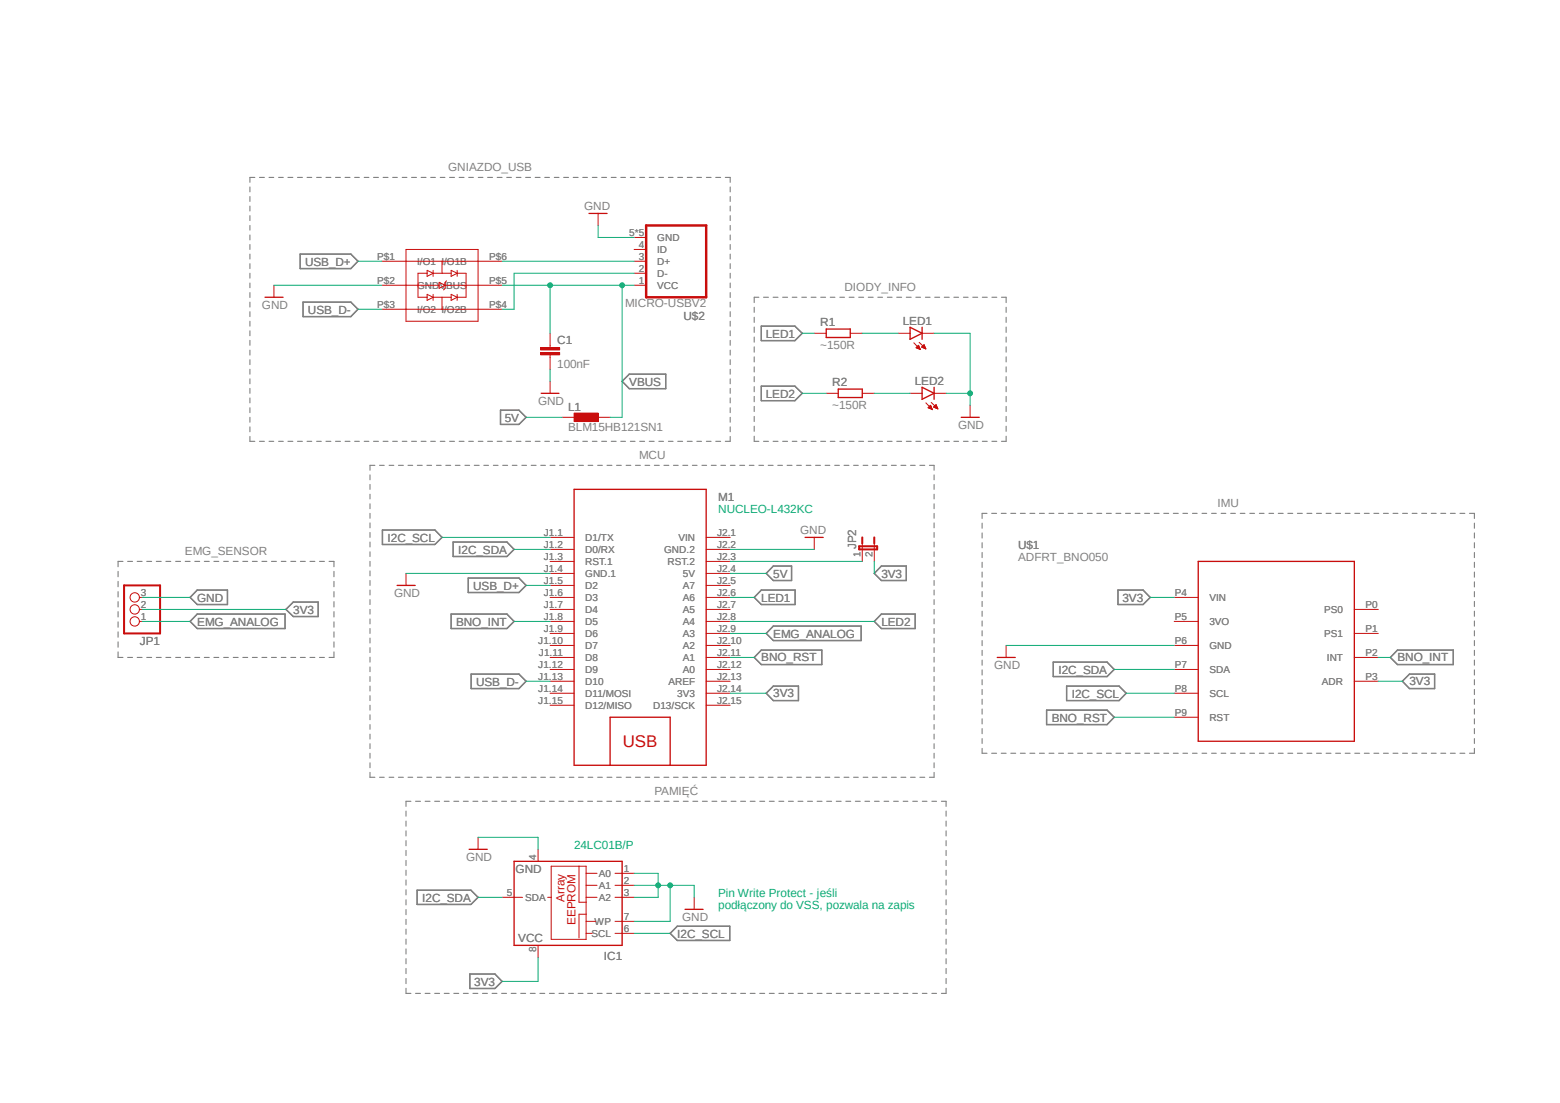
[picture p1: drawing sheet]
<svg xmlns="http://www.w3.org/2000/svg" width="297mm" height="210mm" viewBox="0 0 297 210" stroke-linecap="round" stroke-linejoin="round" font-family="sans-serif">
<path d="M22.4 29.2l260.6 160M283 29.2l-260.6 160" fill="none" stroke="#fff" stroke-width=".19"/>
<g fill="none" stroke="#808080" stroke-width=".21">
<path d="M47.6 35.6v.9M47.6 37.4v1M47.6 39.2v1M48.5 33.8h-.9v.9M49.4 33.8h.9M51.2 33.8h.9M53 33.8h.9M54.8 33.8h1M56.6 33.8h1M58.5 33.8h.9M60.3 33.8h.9M62.1 33.8h.9"/>
<path d="M63.9 33.8h.9M65.7 33.8h.9M67.5 33.8h.9M69.3 33.8h.9M71.1 33.8h1M72.9 33.8h1M74.8 33.8h.8M76.6 33.8h.9M78.4 33.8h.9M80.2 33.8h.9M82 33.8h.9M83.8 33.8h.9"/>
<path d="M85.6 33.8h.9M87.4 33.8h.9M89.2 33.8h.9M91.1 33.8h.8M92.8 33.8h1M94.7 33.8h.9M96.5 33.8h.9M98.3 33.8h.9M100.1 33.8h.9M101.9 33.8h.9M103.7 33.8h.9M105.5 33.8h.9"/>
<path d="M107.3 33.8h.9M109.1 33.8h1M111 33.8h.8M112.8 33.8h.9M114.6 33.8h.9M116.4 33.8h.9M118.2 33.8h.9M120 33.8h.9M121.8 33.8h.9M123.6 33.8h.9M125.4 33.8h.9M127.3 33.8h.8"/>
<path d="M129 33.8h1M130.9 33.8h.9M132.7 33.8h.9M134.5 33.8h.9M136.3 33.8h.9M138.1 33.8h.9v.9M139 35.6v.9M139 37.4v1M139 39.2v1M47.6 41.1v.9M47.6 42.9v.9M47.6 44.7v1"/>
<path d="M47.6 46.6v.9M47.6 48.4v.9M47.6 50.2v.9M47.6 52v1M47.6 53.9v.9M47.6 55.7v.9M47.6 57.5v1M47.6 59.4v.9M139 41.1v.9M139 42.9v.9M139 44.7v1M139 46.6v.9"/>
<path d="M139 48.4v.9M139 50.2v.9M139 52v1M139 53.9v.9M139 55.7v.9M139 57.5v1M139 59.4v.9M143.6 58.5v1M144.5 56.6h-.9v1M145.4 56.6h.9M147.2 56.6h.9M149 56.6h.9"/>
<path d="M150.8 56.6h.9M152.7 56.6h.8M154.4 56.6h1M156.3 56.6h.9M158.1 56.6h.9M159.9 56.6h.9M161.7 56.6h.9M163.5 56.6h.9M165.3 56.6h.9M167.1 56.6h.9M169 56.6h.8M170.7 56.6h1"/>
<path d="M172.6 56.6h.9M174.4 56.6h.9M176.2 56.6h.9M178 56.6h.9M179.8 56.6h.9M181.6 56.6h.9M183.4 56.6h.9M185.2 56.6h.9M187 56.6h1M188.8 56.6h1M190.7 56.6h.9v1M191.6 58.5v1"/>
<path d="M47.6 61.2v.9M47.6 63v.9M47.6 64.8v.9M47.6 66.7v.9M47.6 68.5v.9M47.6 70.3v.9M47.6 72.1v1M47.6 74v.9M47.6 75.8v.9M47.6 77.6v1M47.6 79.5v.9M139 61.2v.9"/>
<path d="M139 63v.9M139 64.8v.9M139 66.7v.9M139 68.5v.9M139 70.3v.9M139 72.1v1M139 74v.9M139 75.8v.9M139 77.6v1M139 79.5v.9M143.6 60.4v1M143.6 62.3v1"/>
<path d="M143.6 64.2v1M143.6 66v1.1M143.6 67.9v1M143.6 69.8v1M143.6 71.7v1M143.6 73.6v1M143.6 75.5v1M143.6 77.4v1M143.6 79.3v1M191.6 60.4v1M191.6 62.3v1M191.6 64.2v1"/>
<path d="M191.6 66v1.1M191.6 67.9v1M191.6 69.8v1M191.6 71.7v1M191.6 73.6v1M191.6 75.5v1M191.6 77.4v1M191.6 79.3v1M47.6 81.3v.9M47.6 83.1v.9h.9M49.4 84h.9M51.2 84h.9"/>
<path d="M53 84h.9M54.8 84h1M56.6 84h1M58.5 84h.9M60.3 84h.9M62.1 84h.9M63.9 84h.9M65.7 84h.9M67.5 84h.9M69.3 84h.9M70.4 90.4v1M70.4 92.2v1"/>
<path d="M70.4 94.1v.9M70.4 95.9v1M70.4 97.7v1M70.4 99.6v.9M71.1 84h1M71.4 88.6h-1v.9M72.3 88.6h.9M72.9 84h1M74.1 88.6h.9M74.8 84h.8M75.9 88.6h.9M76.6 84h.9"/>
<path d="M77.7 88.6h.9M78.4 84h.9M79.5 88.6h.9M80.2 84h.9M81.3 88.6h.9M82 84h.9M83.1 88.6h.9M83.8 84h.9M84.9 88.6h.9M85.6 84h.9M86.7 88.6h.9M87.4 84h.9"/>
<path d="M88.5 88.6h.9M89.2 84h.9M90.3 88.6h.9M91.1 84h.8M92.1 88.6h.9M92.8 84h1M93.9 88.6h.9M94.7 84h.9M95.7 88.6h.9M96.5 84h.9M97.5 88.6h.9M98.3 84h.9"/>
<path d="M99.4 88.6h.8M100.1 84h.9M101.1 88.6h1M101.9 84h.9M103 88.6h.8M103.7 84h.9M104.7 88.6h1M105.5 84h.9M106.6 88.6h.8M107.3 84h.9M108.4 88.6h.9M109.1 84h1"/>
<path d="M110.2 88.6h.9M111 84h.8M112 88.6h.9M112.8 84h.9M113.8 88.6h.9M114.6 84h.9M115.6 88.6h.9M116.4 84h.9M117.4 88.6h.9M118.2 84h.9M119.2 88.6h.9M120 84h.9"/>
<path d="M121 88.6h.9M121.8 84h.9M122.8 88.6h.9M123.6 84h.9M124.6 88.6h.9M125.4 84h.9M126.4 88.6h.9M127.3 84h.8M128.2 88.6h.9M129 84h1M130 88.6h.9M130.9 84h.9"/>
<path d="M131.8 88.6h.9M132.7 84h.9M133.6 88.6h.9M134.5 84h.9M135.4 88.6h1M136.3 84h.9M137.2 88.6h.9M139 81.3v.9M139 83.1v.9h-.9M139.1 88.6h.9M140.8 88.6h1M142.7 88.6h.9"/>
<path d="M143.6 83.1v.9h.9M143.6 81.2v.9M144.5 88.6h.9M145.4 84h.9M146.3 88.6h.9M147.2 84h.9M148.1 88.6h.9M149 84h.9M149.9 88.6h.9M150.8 84h.9M151.7 88.6h.9M152.7 84h.8"/>
<path d="M153.5 88.6h.9M154.4 84h1M155.3 88.6h.9M156.3 84h.9M157.1 88.6h.9M158.1 84h.9M158.9 88.6h.9M159.9 84h.9M160.7 88.6h.9M161.7 84h.9M162.5 88.6h.9M163.5 84h.9"/>
<path d="M164.3 88.6h.9M165.3 84h.9M166.1 88.6h.9M167.1 84h.9M167.9 88.6h.9M169 84h.8M169.7 88.6h.9M170.7 84h1M171.5 88.6h1M172.6 84h.9M173.4 88.6h.8M174.4 84h.9"/>
<path d="M175.1 88.6h1M176.2 84h.9M177 88.6h.8v.9M177.8 90.4v1M177.8 92.2v1M177.8 94.1v.9M177.8 95.9v1M177.8 97.7v1M177.8 99.6v.9M178 84h.9M179.8 84h.9M181.6 84h.9"/>
<path d="M183.4 84h.9M185.2 84h.9M187 99.6v1M187 84h1M187.9 97.7h-.9v1M188.8 97.7h.9M188.8 84h1M190.6 97.7h1M191.6 83.1v.9h-.9M191.6 81.2v.9M192.4 97.7h1M194.3 97.7h.9"/>
<path d="M196.1 97.7h.9M197.9 97.7h.9M199.7 97.7h1M201.5 97.7h1M203.4 97.7h.9M205.2 97.7h.9M207 97.7h.9M208.8 97.7h1M210.7 97.7h.9M212.5 97.7h.9M214.3 97.7h.9M216.1 97.7h.9"/>
<path d="M217.9 97.7h1M219.8 97.7h.9M221.6 97.7h.9M223.4 97.7h.9M225.2 97.7h.9M227 97.7h.9M228.9 97.7h.8M230.7 97.7h.9M232.5 97.7h.9M234.3 97.7h.9M236.1 97.7h.9M238 97.7h.8"/>
<path d="M239.8 97.7h.9M241.6 97.7h.9M243.4 97.7h.9M245.2 97.7h.9M247 97.7h.9M248.8 97.7h1M250.7 97.7h.9M252.5 97.7h.9M254.3 97.7h.9M256.1 97.7h.9M257.9 97.7h1M259.8 97.7h.9"/>
<path d="M261.6 97.7h.9M263.4 97.7h.9M265.2 97.7h.9M267 97.7h1M268.9 97.7h.9M270.7 97.7h.9M272.5 97.7h.9M274.3 97.7h1M276.1 97.7h1M278 97.7h.9M279.8 97.7h.9v1M280.7 99.6v1"/>
<path d="M22.5 108.8v1M22.5 110.7v1M22.5 112.6v1.1M22.5 114.6v1M22.5 116.5v1M22.5 118.4v1M23.4 106.9h-.9v1M24.3 106.9h.9M26.1 106.9h1M27.9 106.9h1M29.8 106.9h.9M31.6 106.9h.9"/>
<path d="M33.4 106.9h1M35.3 106.9h.9M37.1 106.9h.9M38.9 106.9h.9M40.7 106.9h1M42.6 106.9h.9M44.4 106.9h.9M46.2 106.9h1M48 106.9h1M49.9 106.9h.9M51.7 106.9h.9M53.6 106.9h.8"/>
<path d="M55.4 106.9h.9M57.2 106.9h.9M59 106.9h.9M60.8 106.9h1M62.7 106.9h.9v1M63.6 108.8v1M63.6 110.7v1M63.6 112.6v1.1M63.6 114.6v1M63.6 116.5v1M63.6 118.4v1M70.4 101.4v.9"/>
<path d="M70.4 103.2v.9M70.4 105.1v.9M70.4 106.9v.9M70.4 108.7v.9M70.4 110.5v1M70.4 112.4v.9M70.4 114.2v.9M70.4 116v.9M70.4 117.9v.9M70.4 119.7v.9M177.8 101.4v.9M177.8 103.2v.9"/>
<path d="M177.8 105.1v.9M177.8 106.9v.9M177.8 108.7v.9M177.8 110.5v1M177.8 112.4v.9M177.8 114.2v.9M177.8 116v.9M177.8 117.9v.9M177.8 119.7v.9M187 101.5v.9M187 103.3v1M187 105.2v1"/>
<path d="M187 107.1v.9M187 108.9v1M187 110.8v1M187 112.6v1M187 114.5v1M187 116.4v.9M187 118.2v1M280.7 101.5v.9M280.7 103.3v1M280.7 105.2v1M280.7 107.1v.9M280.7 108.9v1"/>
<path d="M280.7 110.8v1M280.7 112.6v1M280.7 114.5v1M280.7 116.4v.9M280.7 118.2v1M22.5 120.3v1M22.5 122.2v1M22.5 124.1v1.1h.9M24.3 125.2h.9M26.1 125.2h1M27.9 125.2h1M29.8 125.2h.9"/>
<path d="M31.6 125.2h.9M33.4 125.2h1M35.3 125.2h.9M37.1 125.2h.9M38.9 125.2h.9M40.7 125.2h1M42.6 125.2h.9M44.4 125.2h.9M46.2 125.2h1M48 125.2h1M49.9 125.2h.9M51.7 125.2h.9"/>
<path d="M53.6 125.2h.8M55.4 125.2h.9M57.2 125.2h.9M59 125.2h.9M60.8 125.2h1M63.6 120.3v1M63.6 122.2v1M63.6 124.1v1.1h-.9M70.4 121.5v.9M70.4 123.3v.9M70.4 125.1v1M70.4 127v.9"/>
<path d="M70.4 128.8v1M70.4 130.6v1M70.4 132.5v.9M70.4 134.3v.9M70.4 136.1v.9M70.4 138v.9M70.4 139.8v.9M177.8 121.5v.9M177.8 123.3v.9M177.8 125.1v1M177.8 127v.9M177.8 128.8v1"/>
<path d="M177.8 130.6v1M177.8 132.5v.9M177.8 134.3v.9M177.8 136.1v.9M177.8 138v.9M177.8 139.8v.9M187 120.1v1M187 122v.9M187 123.8v1M187 125.7v1M187 127.6v.9M187 129.4v1"/>
<path d="M187 131.3v.9M187 133.1v1M187 135v1M187 136.9v.9M187 138.7v1M280.7 120.1v1M280.7 122v.9M280.7 123.8v1M280.7 125.7v1M280.7 127.6v.9M280.7 129.4v1M280.7 131.3v.9"/>
<path d="M280.7 133.1v1M280.7 135v1M280.7 136.9v.9M280.7 138.7v1M70.4 141.6v.9M70.4 143.4v1M70.4 145.2v1M70.4 147.1v.9h1M72.3 148h.9M74.1 148h.9M75.9 148h.9M77.3 154.4v1"/>
<path d="M77.3 156.3v1M77.3 158.2v1M77.7 148h.9M78.2 152.6h-.9v.9M79.1 152.6h1M79.5 148h.9M80.9 152.6h1M81.3 148h.9M82.8 152.6h.9M83.1 148h.9M84.6 152.6h.9M84.9 148h.9"/>
<path d="M86.4 152.6h.9M86.7 148h.9M88.2 152.6h1M88.5 148h.9M90 152.6h1M90.3 148h.9M91.9 152.6h.9M92.1 148h.9M93.7 152.6h.9M93.9 148h.9M95.5 152.6h.9M95.7 148h.9"/>
<path d="M97.3 152.6h1M97.5 148h.9M99.1 152.6h1M99.4 148h.8M101 152.6h.9M101.1 148h1M102.8 152.6h.9M103 148h.8M104.6 152.6h.9M104.7 148h1M106.4 152.6h1M106.6 148h.8"/>
<path d="M108.2 152.6h1M108.4 148h.9M110.1 152.6h.9M110.2 148h.9M111.9 152.6h.9M112 148h.9M113.7 152.6h.9M113.8 148h.9M115.5 152.6h1M115.6 148h.9M117.3 152.6h1M117.4 148h.9"/>
<path d="M119.2 152.6h.9M119.2 148h.9M121 148h.9M121 152.6h.9M122.8 148h.9M122.8 152.6h.9M124.6 148h.9M124.6 152.6h1M126.4 148h.9M126.4 152.6h1M128.2 148h.9M128.3 152.6h.9"/>
<path d="M130 148h.9M130.1 152.6h.9M131.8 148h.9M131.9 152.6h.9M133.6 148h.9M133.7 152.6h1M135.4 148h1M135.6 152.6h.9M137.2 148h.9M137.4 152.6h.9M139.1 148h.9M139.2 152.6h.9"/>
<path d="M140.8 148h1M141 152.6h.9M142.7 148h.9M142.8 152.6h1M144.5 148h.9M144.7 152.6h.9M146.3 148h.9M146.5 152.6h.9M148.1 148h.9M148.3 152.6h.9M149.9 148h.9M150.1 152.6h.9"/>
<path d="M151.7 148h.9M151.9 152.6h1M153.5 148h.9M153.8 152.6h.9M155.3 148h.9M155.6 152.6h.9M157.1 148h.9M157.4 152.6h.9M158.9 148h.9M159.2 152.6h.9M160.7 148h.9M161 152.6h1"/>
<path d="M162.5 148h.9M162.9 152.6h.9M164.3 148h.9M164.7 152.6h.9M166.1 148h.9M166.5 152.6h.9M167.9 148h.9M168.3 152.6h.9M169.7 148h.9M170.1 152.6h.9M171.5 148h1M172 152.6h.8"/>
<path d="M173.4 148h.8M173.8 152.6h.9M175.1 148h1M175.6 152.6h.9M177.4 152.6h.9M177.8 141.6v.9M177.8 143.4v1M177.8 145.2v1M177.8 147.1v.9h-.8M179.2 152.6h.9v.9M180.1 154.4v1M180.1 156.3v1"/>
<path d="M180.1 158.2v1M187 140.6v1M187 142.5v.9h.9M188.8 143.4h.9M190.6 143.4h1M192.4 143.4h1M194.3 143.4h.9M196.1 143.4h.9M197.9 143.4h.9M199.7 143.4h1M201.5 143.4h1M203.4 143.4h.9"/>
<path d="M205.2 143.4h.9M207 143.4h.9M208.8 143.4h1M210.7 143.4h.9M212.5 143.4h.9M214.3 143.4h.9M216.1 143.4h.9M217.9 143.4h1M219.8 143.4h.9M221.6 143.4h.9M223.4 143.4h.9M225.2 143.4h.9"/>
<path d="M227 143.4h.9M228.9 143.4h.8M230.7 143.4h.9M232.5 143.4h.9M234.3 143.4h.9M236.1 143.4h.9M238 143.4h.8M239.8 143.4h.9M241.6 143.4h.9M243.4 143.4h.9M245.2 143.4h.9M247 143.4h.9"/>
<path d="M248.8 143.4h1M250.7 143.4h.9M252.5 143.4h.9M254.3 143.4h.9M256.1 143.4h.9M257.9 143.4h1M259.8 143.4h.9M261.6 143.4h.9M263.4 143.4h.9M265.2 143.4h.9M267 143.4h1M268.9 143.4h.9"/>
<path d="M270.7 143.4h.9M272.5 143.4h.9M274.3 143.4h1M276.1 143.4h1M278 143.4h.9M280.7 140.6v1M280.7 142.5v.9h-.9M77.3 160.1v.9M77.3 161.9v1M77.3 163.8v1M77.3 165.7v1M77.3 167.6v.9"/>
<path d="M77.3 169.4v1M77.3 171.3v1M77.3 173.2v1M77.3 175v1M77.3 176.9v1M77.3 178.8v1M180.1 160.1v.9M180.1 161.9v1M180.1 163.8v1M180.1 165.7v1M180.1 167.6v.9M180.1 169.4v1"/>
<path d="M180.1 171.3v1M180.1 173.2v1M180.1 175v1M180.1 176.9v1M180.1 178.8v1M77.3 180.7v1M77.3 182.5v1M77.3 184.4v1M77.3 186.3v1M77.3 188.2v.9h.9M79.1 189.1h1M80.9 189.1h1"/>
<path d="M82.8 189.1h.9M84.6 189.1h.9M86.4 189.1h.9M88.2 189.1h1M90 189.1h1M91.9 189.1h.9M93.7 189.1h.9M95.5 189.1h.9M97.3 189.1h1M99.1 189.1h1M101 189.1h.9M102.8 189.1h.9"/>
<path d="M104.6 189.1h.9M106.4 189.1h1M108.2 189.1h1M110.1 189.1h.9M111.9 189.1h.9M113.7 189.1h.9M115.5 189.1h1M117.3 189.1h1M119.2 189.1h.9M121 189.1h.9M122.8 189.1h.9M124.6 189.1h1"/>
<path d="M126.4 189.1h1M128.3 189.1h.9M130.1 189.1h.9M131.9 189.1h.9M133.7 189.1h1M135.6 189.1h.9M137.4 189.1h.9M139.2 189.1h.9M141 189.1h.9M142.8 189.1h1M144.7 189.1h.9M146.5 189.1h.9"/>
<path d="M148.3 189.1h.9M150.1 189.1h.9M151.9 189.1h1M153.8 189.1h.9M155.6 189.1h.9M157.4 189.1h.9M159.2 189.1h.9M161 189.1h1M162.9 189.1h.9M164.7 189.1h.9M166.5 189.1h.9M168.3 189.1h.9"/>
<path d="M170.1 189.1h.9M172 189.1h.8M173.8 189.1h.9M175.6 189.1h.9M177.4 189.1h.9M180.1 180.7v1M180.1 182.5v1M180.1 184.4v1M180.1 186.3v1M180.1 188.2v.9h-.9"/>
</g>
<g fill="none" stroke="#808080" stroke-width=".25">
<path d="M57.1 48.4h9.7l1.4 1.3-1.4 1.4h-9.7zM57.7 57.5h9.1l1.4 1.4-1.4 1.4h-9.1zM95.3 78.1h3.5l1.4 1.4-1.4 1.3h-3.5zM118.4 72.6l1.4-1.4h6.9v2.8h-6.9zM144.9 62.1h6.4l1.4 1.4-1.4 1.4h-6.4zM144.9 73.5h6.4l1.4 1.4-1.4 1.4h-6.4zM37.5 116.9h16.8v2.8h-16.8l-1.3-1.4zM37.5 112.4h5.8v2.7h-5.8l-1.3-1.4zM54.4 116l1.4-1.4h4.8v2.8h-4.8zM72.8 100.9h10l1.4 1.4-1.4 1.4h-10zM85.9 116.9h10.6l1.4 1.4-1.4 1.4h-10.6zM86.3 103.2h10.2l1.4 1.4-1.4 1.4h-10.2z"/>
<path d="M89.2 110.1h9.6l1.4 1.4-1.4 1.3h-9.6zM144.9 112.4h6.5v2.7h-6.5l-1.3-1.4zM147.2 107.8h3.5v2.7h-3.5l-1.3-1.3zM147.2 119.2h16.8v2.8h-16.8l-1.3-1.4zM167.8 116.9h6.4v2.8h-6.4l-1.3-1.4zM167.8 107.8h4.8v2.7h-4.8l-1.3-1.3zM212.9 112.4h4.7l1.4 1.3-1.4 1.4h-4.7zM89.7 128.4h9.1l1.4 1.3-1.4 1.4h-9.1zM144.9 123.8h11.6v2.7h-11.6l-1.3-1.3zM145.9 132l1.3-1.4h4.8v2.8h-4.8zM199.3 135.2h11.5l1.3 1.4-1.3 1.4h-11.5zM200.5 126.1h10.3l1.3 1.4-1.3 1.3h-10.3z"/>
<path d="M203.1 130.6h10l1.3 1.4-1.3 1.4h-10zM266.1 123.8h10.6v2.7h-10.6l-1.4-1.3zM267 129.7l1.4-1.3h4.7v2.7h-4.7zM79.4 169.5h10.3l1.3 1.4-1.3 1.3h-10.3zM127.6 177.7l1.3-1.3h10v2.7h-10zM89.5 185.5h4.7l1.4 1.4-1.4 1.3h-4.7z"/>
</g>
<g fill="none" stroke="#c90d0c" stroke-width=".19">
<path d="M113.9 40.6v2.3M155 63.5h2.3M161.9 63.5h2.3M171 63.5h2.3M174 65.3l1.2 1.2M174.4 66.2l.5-.5 .3 .8zM174.5 66.2h.6M174.5 66.3h.6M174.5 66.1h.5M174.6 66h.4M174.7 66h.3M174.7 66.3h.4"/>
<path d="M174.8 65.9h.2M174.8 65.8h.1M174.9 66.4h.3M175 65.2l1.3 1.2M175.1 66.5h.1M175.5 66.1h.6M175.5 66h.6M175.6 63.5h2.2M175.6 66h.5M175.6 65.9h.4M175.7 66.2h.4M175.7 65.8h.3"/>
<path d="M175.8 65.7h.2M175.9 66.3h.3M175.9 65.7h.1M175.9 65.7l-.4 .4 .8 .3M175.9 65.7l.4 .7M176 66.3h.2M176.2 66.4h.1M184.7 77.2v2.3M26.5 113.7h.6M26.5 116h.6M26.5 118.3h.6M77.3 109.2v2.3"/>
<path d="M104.7 102.3h4.6M104.7 104.6h4.6M104.7 106.9h4.6M104.7 109.2h4.6M104.7 111.5h4.6M104.7 113.7h4.6M104.7 116h4.6M104.7 118.3h4.6M134.5 102.3h4.5M134.5 104.6h4.5M134.5 106.9h4.5M134.5 109.2h4.5"/>
<path d="M134.5 111.5h4.5M134.5 113.7h4.5M134.5 116h4.5M134.5 118.3h4.5M155 102.3v2.3M164.2 103.5v3.4M166.5 103.5v3.4M223.6 113.7h4.5M223.6 118.3h4.5M257.9 116h4.5M104.7 120.6h4.6M104.7 122.9h4.6"/>
<path d="M104.7 125.2h4.6M104.7 127.5h4.6M104.7 129.7h4.6M104.7 132h4.6M104.7 134.3h4.6M134.5 120.6h4.5M134.5 122.9h4.5M134.5 125.2h4.5M134.5 127.5h4.5M134.5 129.7h4.5M134.5 132h4.5M134.5 134.3h4.5"/>
<path d="M191.6 122.9v2.3M223.6 122.9h4.5M223.6 127.5h4.5M223.6 132h4.5M223.6 136.6h4.5M257.9 120.6h4.5M257.9 125.2h4.5M257.9 129.7h4.5M91 159.4v2.3M95.6 170.9h3.9M102.4 161.7v2.3M104.3 170.9h.6"/>
<path d="M104.9 164.9h6.7v14h-6.7zM110.2 164.9v6.9h1.4M111.6 170.9h2.1M111.6 168.6h2.1M111.6 166.3h2.1M111.6 177.7h1.1M111.6 174.1h-1.4v4.5M111.6 175.4h1.8M117.1 170.9h3.6M117.1 168.6h3.6M117.1 166.3h3.6M117.1 177.7h3.6"/>
<path d="M117.1 175.4h3.6M132.2 170.9v2.2M102.4 180v2.3"/>
<circle cx="25.6" cy="113.7" r=".89"/>
<circle cx="25.6" cy="116" r=".89"/>
<circle cx="25.6" cy="118.3" r=".89"/>
</g>
<g fill="none" stroke="#c90d0c" stroke-width=".25">
<path d="M112.1 40.6h3.5M157.3 62.7h4.6v1.6h-4.6zM173.3 62.3l2.3 1.2-2.3 1.1zM175.6 62.3v2.3M183 79.5h3.4M109.3 93.2h25.2v52.5h-25.2zM75.6 111.5h3.4M153.3 102.3h3.4M228.1 106.9h29.8v34.2h-29.8zM189.9 125.2h3.4M116.2 145.7v-9.1h11.4v9.1M89.3 161.7h3.5"/>
<path d="M97.9 164h20.5v16h-20.5zM130.4 173.1h3.5"/>
</g>
<path d="M23.6 111.5h6.9v9.1h-6.9zM163.6 104h3.4v.6h-3.4zM164.2 102.3v1.2M166.5 102.3v1.2" fill="none" stroke="#c90d0c" stroke-width=".38"/>
<path d="M109.3 78.7h4.6v1.6h-4.6z" fill-rule="evenodd" fill="#c90d0c"/>
<g fill="none" stroke="#c90d0c" stroke-width=".19">
<path d="M52.2 54.3v2.3M72.7 49.7h22.9M72.7 54.3h10.9M72.7 58.9h22.9M77.3 47.5h13.7v13.7h-13.7zM81.3 52h-1.7v4.6h1.7M81.3 51.5l1.2 .5-1.2 .6zM81.3 56l1.2 .6-1.2 .6zM82.5 56.6h3.4M82.5 52h3.4M82.5 51.5v1.1M82.5 56v1.2"/>
<path d="M83.6 53.8l1.2 .5-1.2 .6zM84.2 49.7v2.3M84.2 56.6v2.3M84.8 54.3h10.8M85 53.5l-.2 .3v1.1l-.3 .3M85.9 51.5l1.1 .5-1.1 .6zM85.9 56l1.1 .6-1.1 .6zM87 52h1.7v4.6h-1.7M87 51.5v1.1M87 56v1.2M120.7 47.5h2.3M120.7 49.7h2.3"/>
<path d="M120.7 54.3h2.3M120.7 52h2.3M120.7 45.2h2.3M102.9 67.1h3.7v.5h-3.7zM102.9 66.2h3.7v.4h-3.7zM104.7 63.5v2.7M104.7 67.6v2.7M104.7 72.6v2.3M107 79.5h2.3M109.3 78.7h4.6v1.6h-4.6zM113.9 79.5h2.3M157.3 74.9h2.3"/>
<path d="M164.2 74.9h2.3M173.3 74.9h2.3M176.3 76.7l1.2 1.3M176.7 77.6h.7M176.8 77.7h.6M176.8 77.5h.5M177 77.8h.4M177 77.4h.2M177 77.3h.2M177.1 77.2h.1M177.2 77.2l.3 .8-.8-.4zM177.2 77.8h.3"/>
<path d="M177.3 76.6l1.3 1.3M177.3 77.9h.2M177.5 78h.1M177.8 77.5h.6M177.8 77.5l.8 .4M177.8 77.5l.4-.5 .4 .9M177.8 74.9h2.3M177.9 77.4h.5M177.9 77.6h.5M178 77.3h.3M178.1 77.2h.2M178.1 77.7h.4"/>
<path d="M178.1 77.2h.1M178.2 77.1h.1M178.3 77.8h.2M178.4 77.8h.1"/>
</g>
<path d="M50.5 56.6h3.4M103 74.9h3.4M159.6 74.1h4.6v1.6h-4.6zM175.6 73.7l2.2 1.2-2.2 1.1zM177.8 73.7v2.3" fill="none" stroke="#c90d0c" stroke-width=".25"/>
<path d="M102.9 67.4h3.7M102.9 66.4h3.7" fill="none" stroke="#c90d0c" stroke-width=".42"/>
<path d="M123 42.9h11.5v13.7h-11.5z" fill="none" stroke="#c90d0c" stroke-width=".47"/>
<path d="M113.9 42.9v2.3h6.8M100.2 79.5h6.8M177.8 63.5h6.9v13.7M180.1 74.9h4.6M77.3 109.2h27.4M139 109.2h6.9M139 104.6h16M191.6 122.9h32" fill="none" stroke="#0dab76" stroke-width=".19"/>
<circle cx="184.7" cy="74.9" r=".46" fill="#0dab76"/>
<g fill="none" stroke="#0dab76" stroke-width=".19">
<path d="M91 159.4h11.4v2.3M120.7 168.6h4.6M120.7 166.3h4.6v4.6h-4.6M132.2 170.9v-2.3h-4.6v6.8h-6.9"/>
<circle cx="184.7" cy="74.9" r=".46"/>
</g>
<circle cx="125.3" cy="168.6" r=".46" fill="#0dab76"/>
<g fill="none" stroke="#0dab76" stroke-width=".19">
<path d="M125.3 168.6h2.3"/>
<circle cx="125.3" cy="168.6" r=".46"/>
</g>
<circle cx="127.6" cy="168.6" r=".46" fill="#0dab76"/>
<g fill="none" stroke="#0dab76" stroke-width=".19">
<path d="M52.2 54.3h20.5M68.2 58.9h4.5M68.2 49.7h4.5M95.6 54.3h22.8v25.2M95.6 49.7h25.1M104.7 54.3v9.2M120.7 52h-22.8v6.9h-2.3M104.7 70.3v2.3M164.2 63.5h6.8M27.1 113.7h9.1M27.1 116h27.3M27.1 118.3h9.1"/>
<path d="M84.2 102.3h20.5M97.9 104.6h6.8M97.9 118.3h6.8M100.2 111.5h4.5M139 106.9h25.2M166.5 106.9v2.3M219 113.7h4.6M100.2 129.7h4.5M139 132h6.9M139 125.2h4.6M139 120.6h6.9M212.1 127.5h11.5"/>
<path d="M212.1 136.6h11.5M214.4 132h9.2M262.4 129.7h4.6M262.4 125.2h2.3M91 170.9h4.6M120.7 177.7h6.9M102.4 182.3v4.6h-6.8"/>
<circle cx="127.6" cy="168.6" r=".46"/>
</g>
<circle cx="104.7" cy="54.3" r=".46" fill="#0dab76"/>
<g fill="none" stroke="#0dab76" stroke-width=".19">
<path d="M118.4 54.3h2.3M116.2 79.5h2.2"/>
<circle cx="104.7" cy="54.3" r=".46"/>
</g>
<circle cx="118.4" cy="54.3" r=".46" fill="#0dab76"/>
<g fill="none" stroke="#0dab76" stroke-width=".19">
<path d="M152.7 63.5h2.3M152.7 74.9h4.6M166.5 74.9h6.8M139 113.7h4.6M139 118.3h27.5"/>
<circle cx="118.4" cy="54.3" r=".46"/>
</g>
<text font-size="3.2" fill="#c90d0c" x="118.6" y="142.3">USB</text>
<g font-size="2.2" fill="#808080">
<text x="85.3" y="32.6">GNIAZDO_USB</text>
<text x="111.2" y="40">GND</text>
<text x="58.1" y="50.6">USB_D+</text>
<text x="49.9" y="58.9">GND</text>
<text x="58.6" y="59.7">USB_D-</text>
<text x="119" y="58.5">MICRO-USBV2</text>
<text x="160.8" y="55.5">DIODY_INFO</text>
<text x="106.1" y="65.4">C1</text>
<text x="130.1" y="61">U$2</text>
<text x="145.8" y="64.3">LED1</text>
<text x="156.2" y="62.1">R1</text>
<text x="171.9" y="61.9">LED1</text>
<text x="106.1" y="70">100nF</text>
<text x="156.2" y="66.5">~150R</text>
<text x="102.4" y="77.2">GND</text>
<text x="119.8" y="73.4">VBUS</text>
<text x="145.8" y="75.7">LED2</text>
<text x="158.5" y="77.9">~150R</text>
<text x="158.5" y="73.5">R2</text>
<text x="174.2" y="73.3">LED2</text>
<text x="96.1" y="80.3">5V</text>
<text x="108.2" y="82.1">BLM15HB121SN1</text>
<text x="108.2" y="78.2">L1</text>
<text x="182.4" y="81.7">GND</text>
<text x="121.7" y="87.5">MCU</text>
<text x="136.7" y="95.5">M1</text>
<text x="152.4" y="101.6">GND</text>
<text x="231.8" y="96.6">IMU</text>
<text x="35.2" y="105.7">EMG_SENSOR</text>
<text x="73.8" y="103.1">I2C_SCL</text>
<text x="87.2" y="105.4">I2C_SDA</text>
<text x="163" y="104.6" transform="rotate(-90 163 104.6)">JP2</text>
<text x="193.8" y="106.9">ADFRT_BNO050</text>
<text x="193.8" y="104.6">U$1</text>
<text x="75" y="113.8">GND</text>
<text x="90.1" y="112.3">USB_D+</text>
<text x="147.2" y="110">5V</text>
<text x="167.8" y="110">3V3</text>
<text x="37.5" y="119.1">EMG_ANALOG</text>
<text x="37.5" y="114.6">GND</text>
<text x="55.8" y="116.8">3V3</text>
<text x="86.8" y="119.1">BNO_INT</text>
<text x="145" y="114.6">LED1</text>
<text x="167.8" y="119.1">LED2</text>
<text x="213.7" y="114.6">3V3</text>
<text x="26.6" y="122.8">JP1</text>
<text x="145" y="125.9">BNO_RST</text>
<text x="147.2" y="121.4">EMG_ANALOG</text>
<text x="266.1" y="125.9">BNO_INT</text>
<text x="90.6" y="130.6">USB_D-</text>
<text x="189.3" y="127.5">GND</text>
<text x="201.5" y="128.3">I2C_SDA</text>
<text x="268.4" y="130.5">3V3</text>
<text x="147.2" y="132.8">3V3</text>
<text x="200.2" y="137.4">BNO_RST</text>
<text x="204" y="132.8">I2C_SCL</text>
<text x="124.6" y="151.4">PAMIĘĆ</text>
<text x="88.7" y="164">GND</text>
<text x="98.2" y="166.3">GND</text>
<text x="80.4" y="171.7">I2C_SDA</text>
<text x="98.7" y="179.3">VCC</text>
<text x="128.9" y="178.5">I2C_SCL</text>
<text x="129.9" y="175.4">GND</text>
<text x="115" y="182.8">IC1</text>
<text x="90.3" y="187.7">3V3</text>
</g>
<g font-size="2.2" fill="#0dab76">
<text x="136.7" y="97.7">NUCLEO-L432KC</text>
<text x="109.3" y="161.7">24LC01B/P</text>
<text x="136.7" y="170.7">Pin Write Protect - jeśli</text>
<text x="136.7" y="173.1">podłączony do VSS, pozwala na zapis</text>
</g>
<g font-size="2.2" fill="#c90d0c">
<text x="107.5" y="171.8" transform="rotate(-90 107.5 171.8)">Array</text>
<text x="109.6" y="176.1" transform="rotate(-90 109.6 176.1)">EEPROM</text>
</g>
<g font-size="1.9" fill="#808080">
<text x="119.8" y="44.9">5*5</text>
<text x="121.6" y="47.2">4</text>
<text x="125.1" y="45.9">GND</text>
<text x="71.8" y="49.4">P$1</text>
<text x="79.4" y="50.5">I/O1 I/O1B</text>
<text x="93.1" y="49.4">P$6</text>
<text x="121.6" y="51.7">2</text>
<text x="121.6" y="49.4">3</text>
<text x="125.1" y="52.7">D-</text>
<text x="125.1" y="50.5">D+</text>
<text x="125.1" y="48.2">ID</text>
<text x="71.8" y="54">P$2</text>
<text x="71.8" y="58.6">P$3</text>
<text x="79.4" y="55">GNDVBUS</text>
<text x="79.4" y="59.6">I/O2 I/O2B</text>
<text x="93.1" y="54">P$5</text>
<text x="93.1" y="58.6">P$4</text>
<text x="121.6" y="54">1</text>
<text x="125.1" y="55">VCC</text>
<text x="103.5" y="102">J1.1</text>
<text x="136.5" y="102">J2.1</text>
<text x="103.5" y="104.3">J1.2</text>
<text x="103.5" y="106.6">J1.3</text>
<text x="111.4" y="103">D1/TX</text>
<text x="111.4" y="105.3">D0/RX</text>
<text x="111.4" y="107.6">RST.1</text>
<text x="126.4" y="105.3">GND.2</text>
<text x="127.1" y="107.6">RST.2</text>
<text x="129.2" y="103">VIN</text>
<text x="136.5" y="104.3">J2.2</text>
<text x="136.5" y="106.6">J2.3</text>
<text x="163.8" y="106" transform="rotate(-90 163.8 106)">1</text>
<text x="166.1" y="106" transform="rotate(-90 166.1 106)">2</text>
<text x="26.8" y="113.4">3</text>
<text x="103.5" y="108.8">J1.4</text>
<text x="103.5" y="111.1">J1.5</text>
<text x="103.5" y="113.4">J1.6</text>
<text x="111.4" y="109.9">GND.1</text>
<text x="111.4" y="112.1">D2</text>
<text x="130" y="109.9">5V</text>
<text x="130" y="112.1">A7</text>
<text x="136.5" y="108.8">J2.4</text>
<text x="136.5" y="111.1">J2.5</text>
<text x="136.5" y="113.4">J2.6</text>
<text x="223.7" y="113.4">P4</text>
<text x="26.8" y="118">1</text>
<text x="26.8" y="115.7">2</text>
<text x="103.5" y="115.7">J1.7</text>
<text x="103.5" y="118">J1.8</text>
<text x="111.4" y="114.4">D3</text>
<text x="111.4" y="116.7">D4</text>
<text x="111.4" y="119">D5</text>
<text x="130" y="114.4">A6</text>
<text x="130" y="116.7">A5</text>
<text x="130" y="119">A4</text>
<text x="136.5" y="115.7">J2.7</text>
<text x="136.5" y="118">J2.8</text>
<text x="223.7" y="118">P5</text>
<text x="230.3" y="114.4">VIN</text>
<text x="230.3" y="119">3VO</text>
<text x="252.1" y="116.7">PS0</text>
<text x="260" y="115.7">P0</text>
<text x="102.5" y="122.6">J1.10</text>
<text x="102.6" y="124.8">J1.11</text>
<text x="103.5" y="120.3">J1.9</text>
<text x="111.4" y="121.3">D6</text>
<text x="111.4" y="123.6">D7</text>
<text x="111.4" y="125.9">D8</text>
<text x="130" y="121.2">A3</text>
<text x="130" y="123.5">A2</text>
<text x="130" y="125.8">A1</text>
<text x="136.5" y="120.3">J2.9</text>
<text x="136.5" y="122.6">J2.10</text>
<text x="136.5" y="124.8">J2.11</text>
<text x="223.7" y="122.6">P6</text>
<text x="230.3" y="123.6">GND</text>
<text x="252.1" y="121.2">PS1</text>
<text x="252.6" y="125.8">INT</text>
<text x="260" y="120.3">P1</text>
<text x="260" y="124.8">P2</text>
<text x="102.5" y="127.1">J1.12</text>
<text x="102.5" y="129.4">J1.13</text>
<text x="102.5" y="131.7">J1.14</text>
<text x="111.4" y="128.1">D9</text>
<text x="111.4" y="130.4">D10</text>
<text x="127.3" y="130.4">AREF</text>
<text x="130" y="128.1">A0</text>
<text x="136.5" y="127.1">J2.12</text>
<text x="136.5" y="129.4">J2.13</text>
<text x="136.5" y="131.7">J2.14</text>
<text x="223.7" y="127.1">P7</text>
<text x="223.7" y="131.7">P8</text>
<text x="230.3" y="128.1">SDA</text>
<text x="251.7" y="130.4">ADR</text>
<text x="260" y="129.4">P3</text>
<text x="102.5" y="134">J1.15</text>
<text x="111.4" y="132.7">D11/MOSI</text>
<text x="111.4" y="135">D12/MISO</text>
<text x="124.3" y="135">D13/SCK</text>
<text x="128.9" y="132.7">3V3</text>
<text x="136.5" y="134">J2.15</text>
<text x="223.7" y="136.3">P9</text>
<text x="230.3" y="132.7">SCL</text>
<text x="230.3" y="137.3">RST</text>
<text x="102.1" y="163.7" transform="rotate(-90 102.1 163.7)">4</text>
<text x="114" y="167">A0</text>
<text x="118.7" y="166">1</text>
<text x="96.5" y="170.5">5</text>
<text x="100" y="171.5">SDA</text>
<text x="114" y="169.2">A1</text>
<text x="114" y="171.5">A2</text>
<text x="118.7" y="168.2">2</text>
<text x="118.7" y="170.5">3</text>
<text x="112.6" y="178.4">SCL</text>
<text x="113.2" y="176.1">WP</text>
<text x="118.7" y="177.4">6</text>
<text x="118.7" y="175.1">7</text>
<text x="102.1" y="181.4" transform="rotate(-90 102.1 181.4)">8</text>
</g>
</svg>
